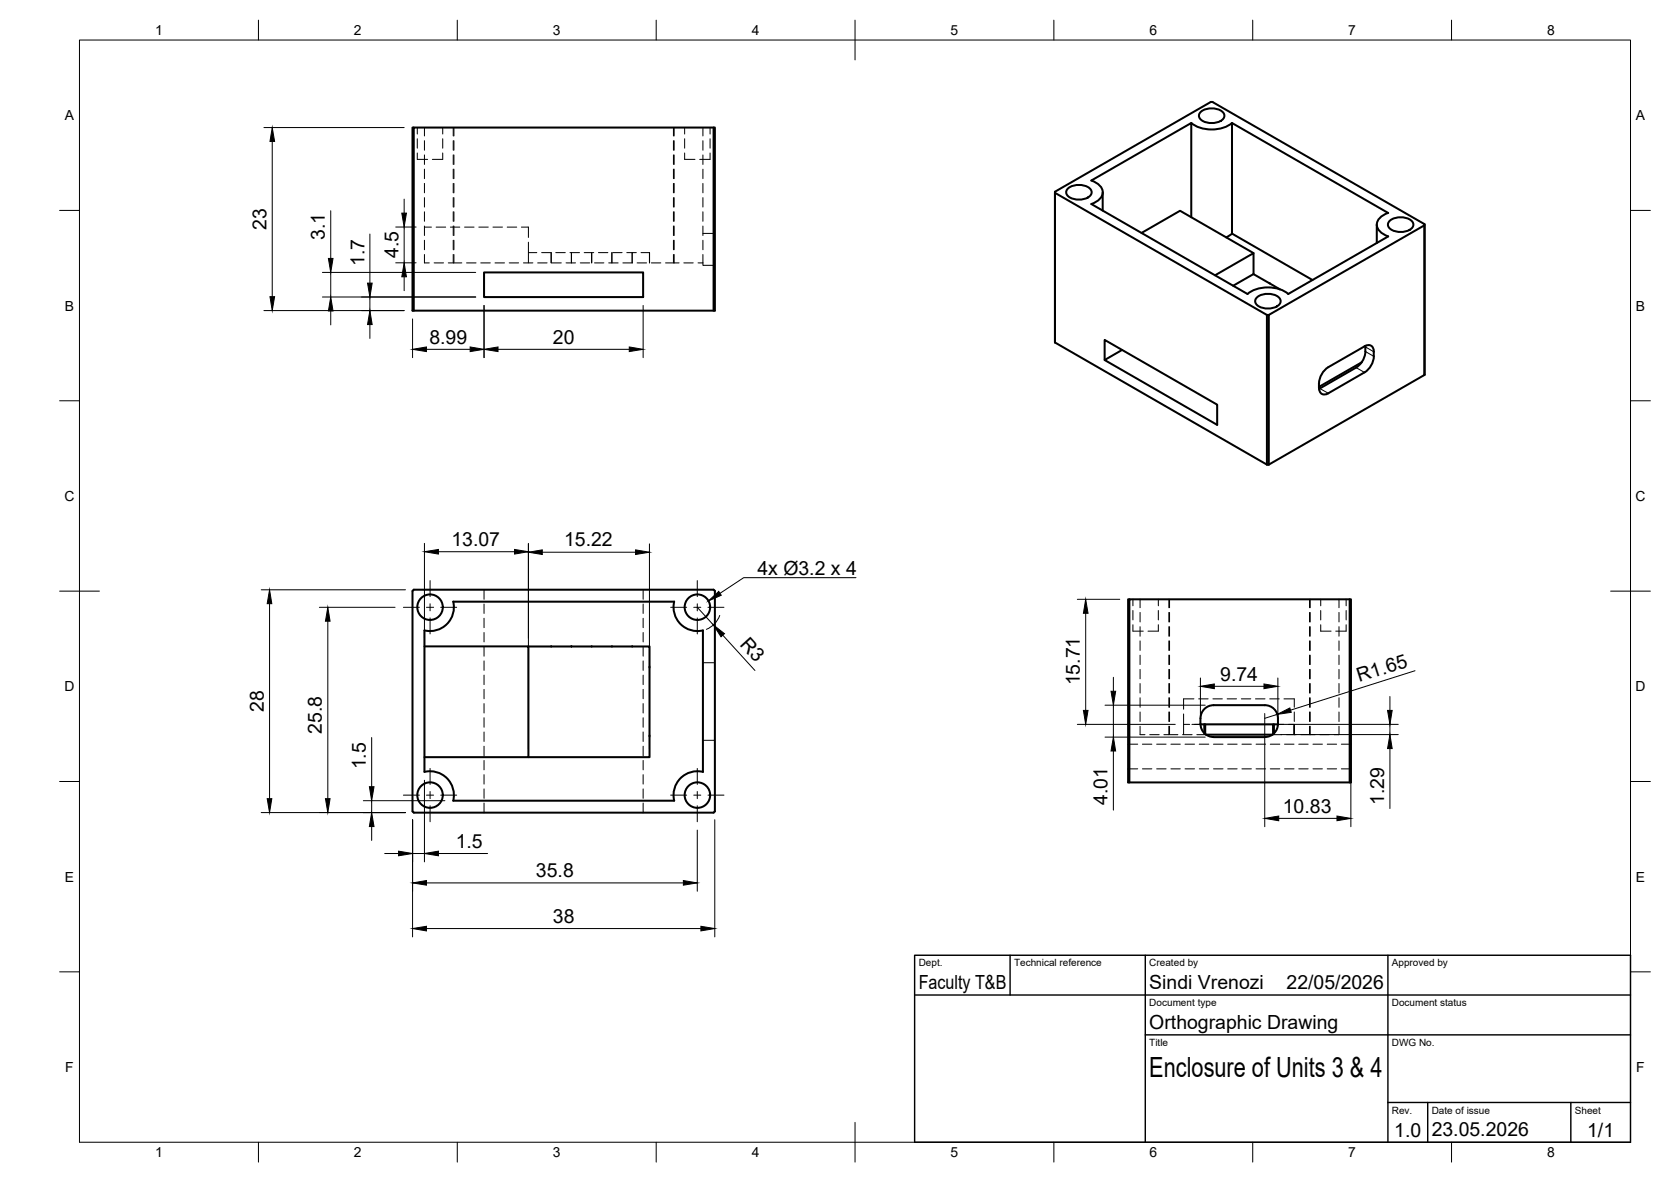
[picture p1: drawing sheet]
<svg xmlns="http://www.w3.org/2000/svg" width="420mm" height="297mm" viewBox="0 0 420 297" stroke-linecap="round" stroke-linejoin="round" font-family="sans-serif">
<!-- layer: Visible -->
<g fill="none" stroke="#000" stroke-width=".51">
<path d="M104 32.1h-.3v46h76v-46h-.3v46M179.4 32.1h-75.4v46M299.5 30.9a8.7 8.7 0 0 0 10.3 0M301.9 28.1a4.4 4.4 0 0 1 5.8 .4 1.58 1.58 0 0 1-1.3 2.2 4.3 4.3 0 0 1-4.8-1 1.21 1.21 0 0 1 .3-1.6zM265.3 48.3v37.8M265.3 48.2l39.1-22.6h.5l53.3 30.7v.3M265.3 48.2v.3M268.6 47.3a4.4 4.4 0 0 1 5.7 .4 1.58 1.58 0 0 1-1.3 2.2 4.3 4.3 0 0 1-4.8-1 1.21 1.21 0 0 1 .4-1.6zM274.4 45.4l25.1-14.5v23.7M274.4 51.3l39.3 22.6a8.7 8.7 0 0 1 10.2 0l25.1-14.5a3.3 3.3 0 0 1-2.8-3.5 4.1 4.1 0 0 1 2.8-2.4l-39.2-22.6v27.8M274.4 45.4a3.3 3.3 0 0 1 2.8 3.4 4.1 4.1 0 0 1-2.8 2.5M277.3 48.3v4.6"/>
<path d="M287 58.5l9.7-5.5 18.5 10.6M309.8 58.7l20.2 11.7M309.8 58.7l-1.5 .9M346.2 56.5v4.6M349.5 55.5a4.4 4.4 0 0 1 5.7 .3 1.58 1.58 0 0 1-1.3 2.2 4.3 4.3 0 0 1-4.8-1 1.21 1.21 0 0 1 .4-1.5zM358.2 56.5v37.6M121.7 68.5h40v6.2h-40zM315.2 68.9l-5.1 2.9M315.2 68.9l6.6 3.8M315.2 68.9v-5.3l-9.7 5.6M316.1 74.7a4.4 4.4 0 0 1 5.7 .4 1.58 1.58 0 0 1-1.3 2.2 4.3 4.3 0 0 1-4.7-1 1.21 1.21 0 0 1 .3-1.6zM318.6 79.1h.4"/>
<path d="M319 79.1l39.2-22.5v37.6l-39.2 22.6zM319.2 71.2h.1M265.3 86.1v-37.6l53.3 30.6v37.7M265.3 86.1l53.3 30.7M282.2 87.9l-4.5 2.6 28.3 16.3v-5.1l-28.3-16.3v5.1M341 92.4l-9.3 5.3M342.3 91.1l-10.7 6.1M342.4 91.1l-1.4 1.3M343.1 87l-9.1 5.3a5.4 5.4 0 0 0-2.1 6.2 1.38 1.38 0 0 0 2.1 .3l9.1-5.2a5.1 5.1 0 0 0 2.3-4M343.1 87a1.44 1.44 0 0 1 1.6-.1 1.44 1.44 0 0 1 .7 1.5v1.1M343.3 87.2v1.1M343.3 86.9v.3"/>
<path d="M343.3 88.3l-.2 1.4-.7 1.4M358.2 94.1v.1M318.6 116.8h.4M103.7 148.5v55.4l.4 .3h75.3M104 148.2h75.4M104 148.2l-.3 .3M106.7 158.4v35.6a6 6 0 0 1 7.3 7.2h55.5M169.5 151.2h-55.5a6 6 0 0 1-7.3 7.2M169.5 151.2a6 6 0 0 0 7.3 7.2M176.7 158.4l.1 35.6a6 6 0 0 0-7.3 7.2M179.4 148.2l.4 .3M179.7 148.5v55.4"/>
<path d="M284 150.6h-.3v46h56v-46h-.3v46M339.4 150.6h-55.4v46M106.7 162.4h26.2v27.9h-26.2M132.9 162.5h30.4v5.1M143.7 162.4h.1M163.3 167.5v22.8h-30.4M301.8 182h1M302.8 182h.2v2.5M302.8 182v2.3M303 182h17.1v2.5M303.2 184.6h16.8M305.1 185.2h12.9"/>
<path d="M305.1 185.2a3.3 3.3 0 0 1-3.2-3.3 3.7 3.7 0 0 1 2.6-4.6l13.5-.1a3.3 3.3 0 0 1 3.3 3.3 3.8 3.8 0 0 1-2 4.5l-1.3 .2M320.1 182h.2v2.3M320.3 182h1M179.8 203.9l-.4 .3"/>
<circle cx="108.1" cy="152.6" r="3.2"/>
<circle cx="175.4" cy="152.6" r="3.2"/>
<circle cx="108.1" cy="199.8" r="3.2"/>
<circle cx="175.4" cy="199.8" r="3.2"/>
</g>
<!-- layer: Hidden -->
<g fill="none" stroke="#000" stroke-width=".25">
<path d="M104.9 38.4v1.7h2.6M104.9 32.1v1.6M104.9 34.9v2.3M106.7 32.1v2.1M106.7 35.4v2.3M106.7 38.9v2.4M111.3 38.4v1.7h-2.6M111.3 32.1v1.6M111.3 34.9v2.3M114 32.1v2.1M114 35.4v2.3M114 38.9v2.4"/>
<path d="M114.1 32.1v2.1M114.1 35.4v2.3M114.1 38.9v2.4M169.3 32.1v2.1M169.3 35.4v2.3M169.3 38.9v2.4M169.5 32.1v2.1M169.5 35.4v2.3M169.5 38.9v2.4M172.1 38.4v1.7h2.7M172.1 32.1v1.6M172.1 34.9v2.3"/>
<path d="M176.7 32.1v2.1M176.7 35.4v2.3M176.7 38.9v2.4M178.5 38.4v1.7h-2.6M178.5 32.1v1.6M178.5 34.9v2.3M106.7 57.1h1.8M106.7 42.5v2.4M106.7 46.1v2.4M106.7 49.7v2.3M106.7 53.2v2.4M106.7 56.8v2.4"/>
<path d="M109.7 57.1h2.4M113.2 57.1h2.4M114 42.5v2.4M114 46.1v2.4M114 49.7v2.3M114 53.2v2.4M114 56.8v2.4M114.1 42.5v2.4M114.1 46.1v2.4M114.1 49.7v2.3M114.1 53.2v2.4M114.1 56.8v2.4"/>
<path d="M116.8 57.1h2.4M120.4 57.1h2.4M124 57.1h2.3M127.5 57.1h2.4M131.1 57.1h1.8v2.6M169.3 42.5v2.4M169.3 46.1v2.4M169.3 49.7v2.3M169.3 53.2v2.4M169.3 56.8v2.4M169.5 42.5v2.4M169.5 46.1v2.4"/>
<path d="M169.5 49.7v2.3M169.5 53.2v2.4M169.5 56.8v2.4M176.7 58.7h3M176.7 42.5v2.4M176.7 46.1v2.4M176.7 49.7v2.3M176.7 53.2v2.4M176.7 56.8v2.4M106.7 64v2.1h1.2M106.7 60.4v2.4M109.2 66.1h2.3"/>
<path d="M112.7 66.1h1.3M114 66.1h2.1M114 60.4v2.4M114 64v2.1M114.1 60.4v2.4M114.1 64v2.1M117.3 66.1h2.4M120.9 66.1h2.4M124.5 66.1h2.4M128 66.1h2.4M131.6 66.1h2.4M132.9 60.9v5.2"/>
<path d="M132.9 63.5h2.1M135.2 66.1h2.4M136.2 63.5h2.4v2.6M138.6 63.5v2.6M138.7 66.1h2.4M139.7 63.5h2.4M142.3 66.1h2.4M143.3 63.5h2.4M143.7 63.5v2.6M145.9 66.1h2.4M146.9 63.5h2.4M148.7 63.5v2.6"/>
<path d="M148.8 63.5v2.6M149.5 66.1h2.3M150.5 63.5h2.3M153.1 66.1h2.3M153.8 63.5v2.6M153.9 63.5v2.6M154.1 63.5h2.3M157.6 63.5h2.4M158.9 63.5v2.6M159 63.5v2.6h-2.4M160.2 66.1h2.4M161.2 63.5h2.1v2.6"/>
<path d="M163.8 66.1h2.4M167.3 66.1h2.2M169.3 60.4v2.4M169.3 64v2.1M169.5 66.1h1.3M169.5 60.4v2.4M169.5 64v2.1M171.9 66.1h2.4M175.5 66.1h1.2M176.7 66.1v.6h3M176.7 60.4v2.4M176.7 64v2.1"/>
<path d="M121.7 148.2v2.4M121.7 151.8v2.4M121.7 155.4v2.3M121.7 158.9v2.4M161.7 148.2v2.4M161.7 151.8v2.4M161.7 155.4v2.3M161.7 158.9v2.4M284.9 157v1.6h2.6M284.9 150.6v1.6M284.9 153.4v2.4M286.7 150.6v2.1"/>
<path d="M286.7 153.9v2.4M286.7 157.5v2.4M291.3 157v1.6h-2.7M291.3 150.6v1.6M291.3 153.4v2.4M293.9 150.6v2.1M293.9 153.9v2.4M293.9 157.5v2.4M294.1 150.6v2.1M294.1 153.9v2.4M294.1 157.5v2.4M329.3 150.6v2.1"/>
<path d="M329.3 153.9v2.4M329.3 157.5v2.4M329.4 150.6v2.1M329.4 153.9v2.4M329.4 157.5v2.4M332.1 157v1.6h2.6M332.1 150.6v1.6M332.1 153.4v2.4M336.7 150.6v2.1M336.7 153.9v2.4M336.7 157.5v2.4M338.5 157v1.6h-2.6"/>
<path d="M338.5 150.6v1.6M338.5 153.4v2.4M121.7 162.5v2.4M121.7 166.1v2.4M121.7 169.7v2.3M121.7 173.2v2.4M121.7 176.8v2.4M161.7 162.5v2.4M161.7 166.1v2.4M161.7 169.7v2.3M161.7 173.2v2.4M161.7 176.8v2.4"/>
<path d="M176.7 166.5h3M286.7 161.1v2.4M286.7 164.6v2.4M286.7 168.2v2.4M286.7 171.8v2.4M286.7 175.4v2.3M286.7 178.9v2.4M293.9 161.1v2.4M293.9 164.6v2.4M293.9 168.2v2.4M293.9 171.8v2.4M293.9 175.4v2.3"/>
<path d="M293.9 178.9v2.4M294.1 161.1v2.4M294.1 164.6v2.4M294.1 168.2v2.4M294.1 171.8v2.4M294.1 175.4v2.3M294.1 178.9v2.4M297.6 179.4v5.2M300.2 175.6h-2.6v2.6M301.4 175.6h2.4M305 175.6h2.3M308.5 175.6h2.4"/>
<path d="M312.1 175.6h2.4M315.7 175.6h2.4M319.3 175.6h2.3M322.8 175.6h2.6v2.1M325.4 178.9v2.4M329.3 161.1v2.4M329.3 164.6v2.4M329.3 168.2v2.4M329.3 171.8v2.4M329.3 175.4v2.3M329.3 178.9v2.4M329.4 161.1v2.4"/>
<path d="M329.4 164.6v2.4M329.4 168.2v2.4M329.4 171.8v2.4M329.4 175.4v2.3M329.4 178.9v2.4M336.7 161.1v2.4M336.7 164.6v2.4M336.7 168.2v2.4M336.7 171.8v2.4M336.7 175.4v2.3M336.7 178.9v2.4M121.7 180.4v2.4"/>
<path d="M121.7 183.9v2.4M121.7 187.5v2.4M121.7 191.1v2.4M121.7 194.7v2.3M121.7 198.3v2.3M161.7 180.4v2.4M161.7 183.9v2.4M161.7 187.5v2.4M161.7 191.1v2.4M161.7 194.7v2.3M161.7 198.3v2.3M176.7 186h3"/>
<path d="M283.7 193.2h2.4M283.7 187h2.4M286.7 182.5v2.1h1.2M287.3 193.2h2.3M287.3 187h2.3M289.1 184.6h2.4M290.8 193.2h2.4M290.8 187h2.4M292.7 184.6h1.2M293.9 184.6h2.3M293.9 182.5v2.1M294.1 182.5v2.1"/>
<path d="M294.4 193.2h2.4M294.4 187h2.4M297.3 184.6h2.4M297.6 182h1.5M298 193.2h2.4M298 187h2.4M300.3 182h1.5M300.9 184.6h2.3M301.5 193.2h2.4M301.5 187h2.4M302.8 184.3v.3M303 184.5v.1"/>
<path d="M305.1 193.2h2.4M305.1 187h2.4M308.7 193.2h2.4M308.7 187h2.4M312.3 193.2h2.3M312.3 187h2.3M315.8 193.2h2.4M315.8 187h2.4M319.4 193.2h2.4M319.4 187h2.4M320 184.6h2.3M320.1 184.5v.1"/>
<path d="M320.3 184.3v.3M321.3 182h1.5M323 193.2h2.4M323 187h2.4M323.5 184.6h2.4M324 182h1.4M325.4 182v2.6v-2.6M325.4 182v2.6M326.6 193.2h2.3M326.6 187h2.3M327.1 184.6h2.3M329.3 182.5v2.1"/>
<path d="M329.4 184.6h1.3M329.4 182.5v2.1M330.1 193.2h2.4M330.1 187h2.4M331.9 184.6h2.3M333.7 193.2h2.4M333.7 187h2.4M336.7 182.5v2.1h-1.3M337.3 193.2h2.4M337.3 187h2.4M121.7 201.8v2.4M161.7 201.8v2.4"/>
</g>
<!-- layer: Visible Narrow -->
<path d="M331.9 97.6l2.1 1.2M341 92.4l2.1 1.2M343.3 88.3l2.1 1.2M343.3 87.2l2.1 1.2" fill="none" stroke="#000" stroke-width=".25"/>
<!-- layer: BORDER -->
<g fill="none" stroke="#000" stroke-width=".25">
<path d="M20 10.1h390v276.9h-390zM65 5.1v5M115 5.1v5M165 5.1v5M215 5.1v10M265 5.1v5M315 5.1v5M365 5.1v5M15 52.9h5M410 52.9h5M15 100.7h5M410 100.7h5"/>
<path d="M15 148.6h10M405 148.6h10M15 196.4h5M410 196.4h5M15 244.2h5M410 244.2h5M65 287v5M115 287v5M165 287v5M215 282.1v9.9M265 287v5M315 287v5"/>
<path d="M365 287v5"/>
</g>
<!-- layer: TITLEBLOCK -->
<path d="M230 240.1h180v46.9h-180zM230 250h180M254 240.1v9.9M288 240.1v46.9M349 240.1v46.9M288 260.1h122M349 277.1h61M359 277.1v9.9M395 277.1v9.9" fill="none" stroke="#000" stroke-width=".36"/>
<!-- layer: Smart Centers -->
<g fill="none" stroke="#000" stroke-width=".25">
<path d="M101.4 152.6h4.1M107.2 152.6h1.8M108.1 145.9v4M108.1 151.7v1.8M108.1 155.3v4M110.8 152.6h4M168.6 152.6h4.1M174.4 152.6h1.8M175.3 145.9v4M175.3 151.7v1.8M175.3 155.3v4M178 152.6h4"/>
<path d="M101.4 199.8h4.1M107.2 199.8h1.8M108.1 193.1v4M108.1 198.9v1.8M110.8 199.8h4M168.6 199.8h4.1M174.4 199.8h1.8M175.3 193.1v4M175.3 198.9v1.8M178 199.8h4M108.1 202.5v4M175.3 202.5v4"/>
</g>
<!-- layer: FD_Dimensions -->
<g fill="none" stroke="#000" stroke-width=".25">
<path d="M66.4 32.1h35.2M68.5 35.5v39.1M83.2 53v11.9M93 58.8v12.3M99.5 57.1h5.1M101.6 50v3.6M101.6 57.1v8.9M66.4 78h35.2M81.1 74.6h38.5M81.1 68.5h38.5M83.2 68.5v6.1M83.2 78.2v3.4"/>
<path d="M93 74.6v3.4M99.5 66h5.1M101.6 69.6v3.5M121.7 76.8v13.1M161.7 76.8v13.1M93 81.6v3.5M103.7 80.1v9.8M107.2 87.8h11M125.2 87.8h33M106.7 136.6v23.7M110.2 138.6h19.2M132.9 136.6v51.6"/>
<path d="M136.4 138.8h23.4M163.3 136.7v51.5M65.7 148.2h36.3M67.8 151.7v49M80.3 152.6h19M82.4 156.1v44.6M175.3 152.6l4.1 4.4M181 154.7l-1.1 1.8-1 1-1.3 .7M181.7 159.6l8.1 8.9M270.9 150.6h10.7M273 154.1v24.4M339.7 152.7v55.1"/>
<path d="M277.9 177.2h25.1M280 170.2v3.5M280 177.2v8M301.8 170.4v9.4M305.3 172.5h12.5M318 179.3v28.5M321.2 179.5l-3.2 1M321.3 170.4v9.4M349.5 175v3.5M355.8 168.6l-31.3 9.9M93.5 185.3v12.4M106.7 196.1v20.5"/>
<path d="M270.9 182h24.6M277.9 185.2h25.1M280 188.7v14.9M299.7 182h51.9M322.1 184.6h29.5M349.5 182v2.6M349.5 188.1v15.1M65.7 204.2h36.3M91.4 201.2h20.5M93.5 201.2v3M93.5 207.7v3.5M96.7 214.5h3.5"/>
<path d="M103.7 206v29.4M103.7 214.5h3M110.2 214.5h12.4M175.3 208.6v15.4M179.7 206v29.4M321.5 205.7h14.7M107.2 233.3h69M107.2 221.9h64.6"/>
</g>
<g fill="#000" stroke="#000" stroke-width=".25">
<path d="M68.5 32.1l.5 3.4h-1.1zM101 53.6h1.2l-.6 3.5zM67.9 74.6h1.1l-.5 3.4zM83.2 74.6l.5 3.6h-1.1zM82.6 64.9h1.1l-.5 3.6zM92.4 71.1h1.2l-.6 3.5zM101.6 66l.6 3.6h-1.2zM93 78l.6 3.6h-1.2zM103.7 87.8l3.5-.6v1.2zM118.2 87.2l3.5 .6-3.5 .6zM121.7 87.8l3.5-.6v1.2zM158.2 87.2l3.5 .6-3.5 .6z"/>
<path d="M106.7 138.6l3.5-.5v1.1zM129.4 138.1l3.5 .5-3.5 .6zM132.9 138.8l3.5-.6v1.1zM159.8 138.2l3.5 .6-3.5 .5zM67.8 148.2l.5 3.5h-1.1zM82.4 152.6l.6 3.5h-1.2zM179.4 157l2.8 2.2-.9 .8zM273 150.6l.6 3.5h-1.2zM272.4 178.5h1.2l-.6 3.5zM279.4 173.7h1.1l-.5 3.5zM301.8 172.5l3.5-.6v1.2zM317.8 171.9l3.5 .6-3.5 .6z"/>
<path d="M321.2 179.5l3.1-1.6 .4 1.1zM348.9 178.5h1.2l-.6 3.5zM92.9 197.7h1.1l-.5 3.5zM280 185.2l.5 3.5h-1.1zM349.5 184.6l.6 3.5h-1.2zM67.2 200.7h1.1l-.5 3.5zM81.8 200.7h1.2l-.6 3.5zM93.5 204.2l.5 3.5h-1.1zM100.2 213.9l3.5 .6-3.5 .6zM106.7 214.5l3.5-.6v1.2zM318 205.7l3.5-.6v1.2zM336.2 205.1l3.5 .6-3.5 .6z"/>
<path d="M103.7 233.3l3.5-.5v1.1zM103.7 221.9l3.5-.6v1.1zM171.8 221.3l3.5 .6-3.5 .5zM176.2 232.8l3.5 .5-3.5 .6z"/>
</g>
<!-- layer: Hole Notes -->
<path d="M178.1 151l2.6-2.4 .7 1z" fill="#000" stroke="#000" stroke-width=".25"/>
<path d="M215.2 145.2h-28.2l-6 3.9" fill="none" stroke="#000" stroke-width=".25"/>
<text font-size="7" x="289" y="270.6">Enclosure of Units 3 &amp; 4</text>
<g font-size="4.9">
<text x="67" y="57.7" transform="rotate(-90 67 57.7)">23</text>
<text x="81.7" y="60.2" transform="rotate(-90 81.7 60.2)">3.1</text>
<text x="100.2" y="64.9" transform="rotate(-90 100.2 64.9)">4.5</text>
<text x="91.6" y="66.8" transform="rotate(-90 91.6 66.8)">1.7</text>
<text x="108" y="86.3">8.99</text>
<text x="139" y="86.3">20</text>
<text x="113.5" y="137.2">13.07</text>
<text x="141.8" y="137.3">15.22</text>
<text x="190.5" y="144.5">4x Ø3.2 x 4</text>
<text x="185.9" y="162" transform="rotate(48 185.9 162)">R3</text>
<text x="271.5" y="172.3" transform="rotate(-90 271.5 172.3)">15.71</text>
<text x="306.8" y="171">9.74</text>
<text x="341.8" y="171.5" transform="rotate(-18 341.8 171.5)">R1.65</text>
<text x="66.3" y="178.9" transform="rotate(-90 66.3 178.9)">28</text>
<text x="81" y="184.4" transform="rotate(-90 81 184.4)">25.8</text>
<text x="92" y="193.3" transform="rotate(-90 92 193.3)">1.5</text>
<text x="278.5" y="202.3" transform="rotate(-90 278.5 202.3)">4.01</text>
<text x="348" y="202.3" transform="rotate(-90 348 202.3)">1.29</text>
<text x="322.6" y="204.2">10.83</text>
<text x="114.6" y="213">1.5</text>
<text x="134.8" y="220.4">35.8</text>
<text x="139" y="231.9">38</text>
<text x="231" y="248.5">Faculty T&amp;B</text>
<text x="289" y="248.5">Sindi Vrenozi</text>
<text x="323.5" y="248.5">22/05/2026</text>
<text x="289" y="258.6">Orthographic Drawing</text>
<text x="350.6" y="285.7">1.0</text>
<text x="360" y="285.5">23.05.2026</text>
<text x="399.1" y="285.7">1/1</text>
</g>
<g font-size="3.5">
<text x="39" y="8.8">1</text>
<text x="89" y="8.8">2</text>
<text x="139" y="8.8">3</text>
<text x="189" y="8.8">4</text>
<text x="239" y="8.8">5</text>
<text x="289" y="8.8">6</text>
<text x="339" y="8.8">7</text>
<text x="389" y="8.8">8</text>
<text x="16.3" y="30.2">A</text>
<text x="411.3" y="30.2">A</text>
<text x="16.3" y="78">B</text>
<text x="411.3" y="78">B</text>
<text x="16.2" y="125.9">C</text>
<text x="411.2" y="125.9">C</text>
<text x="16.2" y="173.7">D</text>
<text x="411.2" y="173.7">D</text>
<text x="16.3" y="221.6">E</text>
<text x="411.3" y="221.6">E</text>
<text x="16.4" y="269.4">F</text>
<text x="411.4" y="269.4">F</text>
<text x="39" y="290.8">1</text>
<text x="89" y="290.8">2</text>
<text x="139" y="290.8">3</text>
<text x="189" y="290.8">4</text>
<text x="239" y="290.8">5</text>
<text x="289" y="290.8">6</text>
<text x="339" y="290.8">7</text>
<text x="389" y="290.8">8</text>
</g>
<g font-size="2.5">
<text x="231" y="242.9">Dept.</text>
<text x="255" y="242.9">Technical reference</text>
<text x="289" y="242.9">Created by</text>
<text x="350" y="242.9">Approved by</text>
<text x="289" y="252.8">Document type</text>
<text x="350" y="252.8">Document status</text>
<text x="289" y="262.9">Title</text>
<text x="350" y="262.9">DWG No.</text>
<text x="350" y="279.9">Rev.</text>
<text x="360" y="279.9">Date of issue</text>
<text x="396" y="279.9">Sheet</text>
</g>
</svg>
